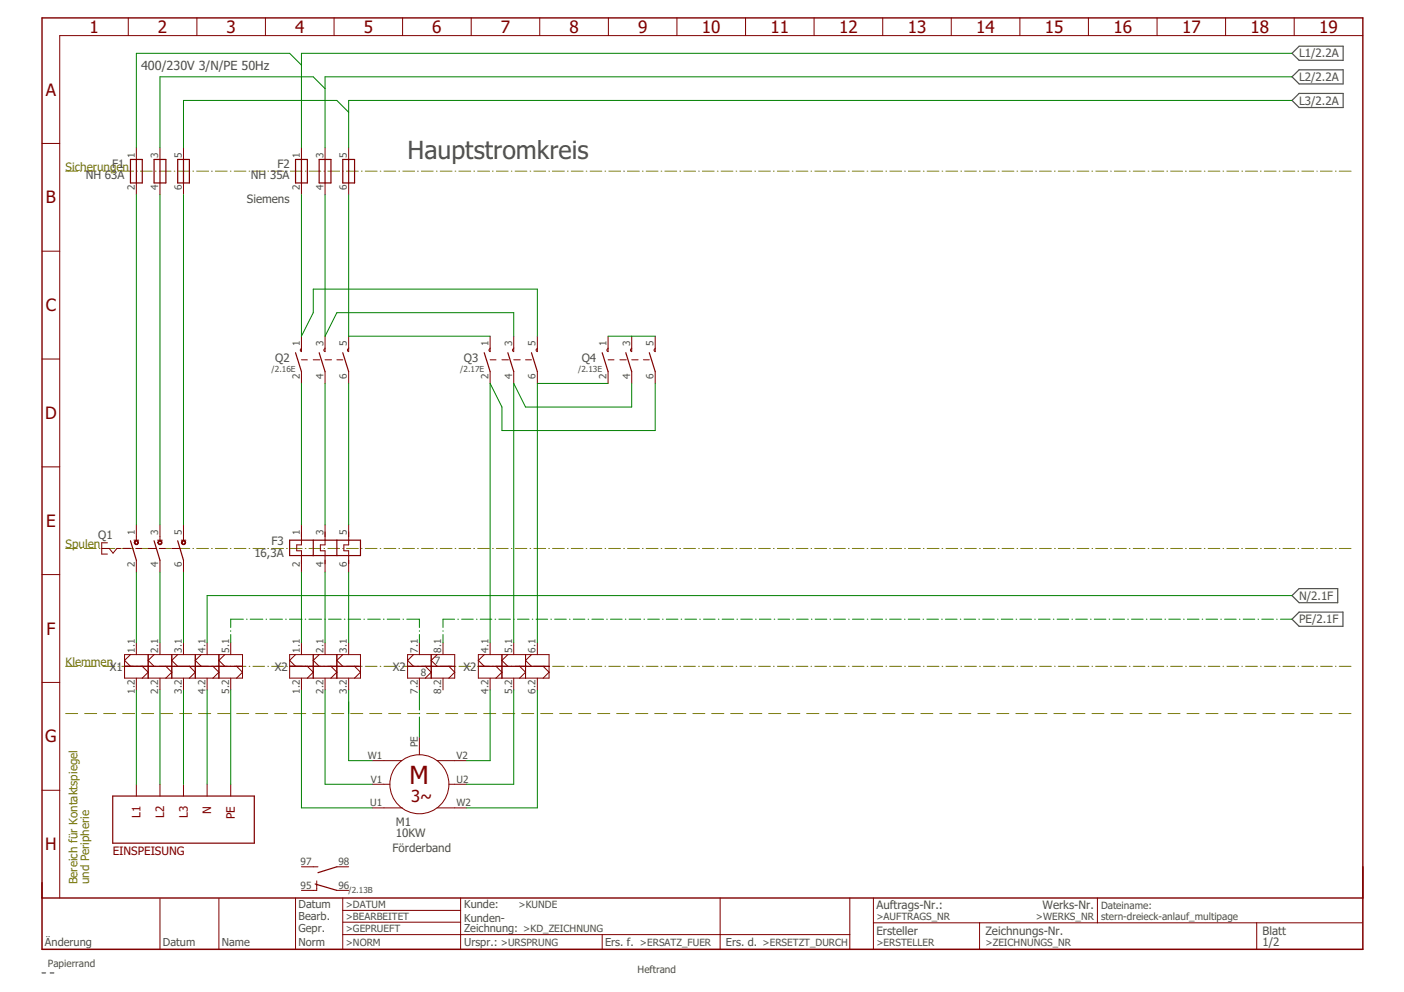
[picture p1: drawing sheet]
<svg xmlns="http://www.w3.org/2000/svg" width="297mm" height="210mm" viewBox="0 0 297 210" stroke-linecap="round" stroke-linejoin="round" font-family="sans-serif">
<g fill="none" stroke="#808000" stroke-width=".21">
<path d="M13.9 36.2h2.5M17 36.2h.2M17.8 36.2h2.5M21 36.2h.1M21.8 36.2h2.5M25 36.2h.1M25.8 36.2h2.5M28.9 36.2h.2M29.7 36.2h2.5M32.9 36.2h.1M33.7 36.2h2.5M36.9 36.2h.1"/>
<path d="M37.7 36.2h2.5M40.8 36.2h.2M41.6 36.2h2.5M44.8 36.2h.1M45.6 36.2h2.5M48.7 36.2h.2M49.6 36.2h2.4M52.7 36.2h.2M53.5 36.2h2.5M56.7 36.2h.1M57.5 36.2h2.5M60.6 36.2h.2"/>
<path d="M61.4 36.2h2.5M64.6 36.2h.1M65.4 36.2h2.5M68.5 36.2h.2M69.4 36.2h2.4M72.5 36.2h.2M73.3 36.2h2.5M76.5 36.2h.1M77.3 36.2h2.5M80.4 36.2h.2M81.2 36.2h2.5M84.4 36.2h.1"/>
<path d="M85.2 36.2h2.5M88.3 36.2h.2M89.2 36.2h2.5M92.3 36.2h.2M93.1 36.2h2.5M96.3 36.2h.1M97.1 36.2h2.5M100.2 36.2h.2M101 36.2h2.5M104.2 36.2h.2M105 36.2h2.5M108.2 36.2h.1"/>
<path d="M109 36.2h2.5M112.1 36.2h.2M112.9 36.2h2.5M116.1 36.2h.1M116.9 36.2h2.5M120.1 36.2h.1M120.9 36.2h2.5M124 36.2h.2M124.8 36.2h2.5M128 36.2h.1M128.8 36.2h2.5M132 36.2h.1"/>
<path d="M132.8 36.2h2.5M135.9 36.2h.2M136.7 36.2h2.5M139.9 36.2h.1M140.7 36.2h2.5M143.8 36.2h.2M144.7 36.2h2.4M147.8 36.2h.2M148.6 36.2h2.5M151.8 36.2h.1M152.6 36.2h2.5M155.7 36.2h.2"/>
<path d="M156.5 36.2h2.5M159.7 36.2h.1M160.5 36.2h2.5M163.6 36.2h.2M164.5 36.2h2.4M167.6 36.2h.2M168.4 36.2h2.5M171.6 36.2h.1M172.4 36.2h2.5M175.5 36.2h.2M176.3 36.2h2.5M179.5 36.2h.1"/>
<path d="M180.3 36.2h2.5M183.5 36.2h.1M184.3 36.2h2.5M187.4 36.2h.2M188.2 36.2h2.5M191.4 36.2h.1M192.2 36.2h2.5M195.3 36.2h.2M196.2 36.2h2.4M199.3 36.2h.2M200.1 36.2h2.5M203.3 36.2h.1"/>
<path d="M204.1 36.2h2.5M207.2 36.2h.2M208 36.2h2.5M211.2 36.2h.1M212 36.2h2.5M215.2 36.2h.1M216 36.2h2.5M219.1 36.2h.2M219.9 36.2h2.5M223.1 36.2h.1M223.9 36.2h2.5M227.1 36.2h.1"/>
<path d="M227.9 36.2h2.5M231 36.2h.2M231.8 36.2h2.5M235 36.2h.1M235.8 36.2h2.5M238.9 36.2h.2M239.8 36.2h2.4M242.9 36.2h.2M243.7 36.2h2.5M246.9 36.2h.1M247.7 36.2h2.5M250.8 36.2h.2"/>
<path d="M251.6 36.2h2.5M254.8 36.2h.1M255.6 36.2h2.5M258.7 36.2h.2M259.6 36.2h2.4M262.7 36.2h.2M263.5 36.2h2.5M266.7 36.2h.1M267.5 36.2h2.5M270.6 36.2h.2M271.4 36.2h2.5M274.6 36.2h.1"/>
<path d="M275.4 36.2h2.5M278.6 36.2h.1M279.4 36.2h2.5M282.5 36.2h.2M283.3 36.2h2.5M13.9 116.1h2.5M17 116.1h.2M17.8 116.1h2.5M21 116.1h.1M21.8 116.1h2.5M25 116.1h.1M25.8 116.1h2.5"/>
<path d="M28.9 116.1h.2M29.7 116.1h2.5M32.9 116.1h.1M33.7 116.1h2.5M36.9 116.1h.1M37.7 116.1h2.5M40.8 116.1h.2M41.6 116.1h2.5M44.8 116.1h.1M45.6 116.1h2.5M48.7 116.1h.2M49.6 116.1h2.4"/>
<path d="M52.7 116.1h.2M53.5 116.1h2.5M56.7 116.1h.1M57.5 116.1h2.5M60.6 116.1h.2M61.4 116.1h2.5M64.6 116.1h.1M65.4 116.1h2.5M68.5 116.1h.2M69.4 116.1h2.4M72.5 116.1h.2M73.3 116.1h2.5"/>
<path d="M76.5 116.1h.1M77.3 116.1h2.5M80.4 116.1h.2M81.2 116.1h2.5M84.4 116.1h.1M85.2 116.1h2.5M88.3 116.1h.2M89.2 116.1h2.5M92.3 116.1h.2M93.1 116.1h2.5M96.3 116.1h.1M97.1 116.1h2.5"/>
<path d="M100.2 116.1h.2M101 116.1h2.5M104.2 116.1h.2M105 116.1h2.5M108.2 116.1h.1M109 116.1h2.5M112.1 116.1h.2M112.9 116.1h2.5M116.1 116.1h.1M116.9 116.1h2.5M120.1 116.1h.1M120.9 116.1h2.5"/>
<path d="M124 116.1h.2M124.8 116.1h2.5M128 116.1h.1M128.8 116.1h2.5M132 116.1h.1M132.8 116.1h2.5M135.9 116.1h.2M136.7 116.1h2.5M139.9 116.1h.1M140.7 116.1h2.5M143.8 116.1h.2M144.7 116.1h2.4"/>
<path d="M147.8 116.1h.2M148.6 116.1h2.5M151.8 116.1h.1M152.6 116.1h2.5M155.7 116.1h.2M156.5 116.1h2.5M159.7 116.1h.1M160.5 116.1h2.5M163.6 116.1h.2M164.5 116.1h2.4M167.6 116.1h.2M168.4 116.1h2.5"/>
<path d="M171.6 116.1h.1M172.4 116.1h2.5M175.5 116.1h.2M176.3 116.1h2.5M179.5 116.1h.1M180.3 116.1h2.5M183.5 116.1h.1M184.3 116.1h2.5M187.4 116.1h.2M188.2 116.1h2.5M191.4 116.1h.1M192.2 116.1h2.5"/>
<path d="M195.3 116.1h.2M196.2 116.1h2.4M199.3 116.1h.2M200.1 116.1h2.5M203.3 116.1h.1M204.1 116.1h2.5M207.2 116.1h.2M208 116.1h2.5M211.2 116.1h.1M212 116.1h2.5M215.2 116.1h.1M216 116.1h2.5"/>
<path d="M219.1 116.1h.2M219.9 116.1h2.5M223.1 116.1h.1M223.9 116.1h2.5M227.1 116.1h.1M227.9 116.1h2.5M231 116.1h.2M231.8 116.1h2.5M235 116.1h.1M235.8 116.1h2.5M238.9 116.1h.2M239.8 116.1h2.4"/>
<path d="M242.9 116.1h.2M243.7 116.1h2.5M246.9 116.1h.1M247.7 116.1h2.5M250.8 116.1h.2M251.6 116.1h2.5M254.8 116.1h.1M255.6 116.1h2.5M258.7 116.1h.2M259.6 116.1h2.4M262.7 116.1h.2M263.5 116.1h2.5"/>
<path d="M266.7 116.1h.1M267.5 116.1h2.5M270.6 116.1h.2M271.4 116.1h2.5M274.6 116.1h.1M275.4 116.1h2.5M278.6 116.1h.1M279.4 116.1h2.5M282.5 116.1h.2M283.3 116.1h2.5M13.9 141h2.5M13.9 151h2.5"/>
<path d="M17 141h.2M17.8 141h2.5M17.9 151h2.5M21 141h.1M21.8 141h2.5M21.9 151h2.6M25 141h.1M25.8 141h2.5M26 151h2.5M28.9 141h.2M29.7 141h2.5M30 151h2.5"/>
<path d="M32.9 141h.1M33.7 141h2.5M34 151h2.5M36.9 141h.1M37.7 141h2.5M38 151h2.6M40.8 141h.2M41.6 141h2.5M42 151h2.6M44.8 141h.1M45.6 141h2.5M46 151h2.6"/>
<path d="M48.7 141h.2M49.6 141h2.4M50.1 151h2.5M52.7 141h.2M53.5 141h2.5M54.1 151h2.5M56.7 141h.1M57.5 141h2.5M58.1 151h2.6M60.6 141h.2M61.4 141h2.5M62.1 151h2.6"/>
<path d="M64.6 141h.1M65.4 141h2.5M66.1 151h2.6M68.5 141h.2M69.4 141h2.4M70.2 151h2.5M72.5 141h.2M73.3 141h2.5M74.2 151h2.6M76.5 141h.1M77.3 141h2.5M78.2 151h2.6"/>
<path d="M80.4 141h.2M81.2 141h2.5M82.2 151h2.6M84.4 141h.1M85.2 141h2.5M86.3 151h2.5M88.3 141h.2M89.2 141h2.5M90.3 151h2.5M92.3 141h.2M93.1 141h2.5M94.3 151h2.5"/>
<path d="M96.3 141h.1M97.1 141h2.5M98.3 151h2.6M100.2 141h.2M101 141h2.5M102.3 151h2.6M104.2 141h.2M105 141h2.5M106.4 151h2.5M108.2 141h.1M109 141h2.5M110.4 151h2.5"/>
<path d="M112.1 141h.2M112.9 141h2.5M114.4 151h2.5M116.1 141h.1M116.9 141h2.5M118.4 151h2.6M120.1 141h.1M120.9 141h2.5M122.4 151h2.6M124 141h.2M124.8 141h2.5M126.5 151h2.5"/>
<path d="M128 141h.1M128.8 141h2.5M130.5 151h2.5M132 141h.1M132.8 141h2.5M134.5 151h2.6M135.9 141h.2M136.7 141h2.5M138.5 151h2.6M139.9 141h.1M140.7 141h2.5M142.6 151h2.5"/>
<path d="M143.8 141h.2M144.7 141h2.4M146.6 151h2.5M147.8 141h.2M148.6 141h2.5M150.6 151h2.5M151.8 141h.1M152.6 141h2.5M154.6 151h2.6M155.7 141h.2M156.5 141h2.5M158.6 151h2.6"/>
<path d="M159.7 141h.1M160.5 141h2.5M162.6 151h2.6M163.6 141h.2M164.5 141h2.4M166.7 151h2.5M167.6 141h.2M168.4 141h2.5M170.7 151h2.5M171.6 141h.1M172.4 141h2.5M174.7 151h2.6"/>
<path d="M175.5 141h.2M176.3 141h2.5M178.7 151h2.6M179.5 141h.1M180.3 141h2.5M182.8 151h2.5M183.5 141h.1M184.3 141h2.5M186.8 151h2.5M187.4 141h.2M188.2 141h2.5M190.8 151h2.5"/>
<path d="M191.4 141h.1M192.2 141h2.5M194.8 151h2.6M195.3 141h.2M196.2 141h2.4M198.8 151h2.6M199.3 141h.2M200.1 141h2.5M202.9 151h2.5M203.3 141h.1M204.1 141h2.5M206.9 151h2.5"/>
<path d="M207.2 141h.2M208 141h2.5M210.9 151h2.5M211.2 141h.1M212 141h2.5M214.9 151h2.6M215.2 141h.1M216 141h2.5M218.9 151h2.6M219.1 141h.2M219.9 141h2.5M223 151h2.5"/>
<path d="M223.1 141h.1M223.9 141h2.5M227 151h2.5M227.1 141h.1M227.9 141h2.5M231 141h.2M231 151h2.6M231.8 141h2.5M235 141h.1M235 151h2.6M235.8 141h2.5M238.9 141h.2"/>
<path d="M239.1 151h2.5M239.8 141h2.4M242.9 141h.2M243.1 151h2.5M243.7 141h2.5M246.9 141h.1M247.1 151h2.5M247.7 141h2.5M250.8 141h.2M251.1 151h2.6M251.6 141h2.5M254.8 141h.1"/>
<path d="M255.1 151h2.6M255.6 141h2.5M258.7 141h.2M259.1 151h2.6M259.6 141h2.4M262.7 141h.2M263.2 151h2.5M263.5 141h2.5M266.7 141h.1M267.2 151h2.5M267.5 141h2.5M270.6 141h.2"/>
<path d="M271.2 151h2.6M271.4 141h2.5M274.6 141h.1M275.2 151h2.6M275.4 141h2.5M278.6 141h.1M279.3 151h2.5M279.4 141h2.5M282.5 141h.2M283.3 151h2.5M283.3 141h2.5"/>
</g>
<path d="M273.3 16.3l1.5-1.5h9.4v3h-9.4zM274.8 9.8h9.4v3h-9.4l-1.5-1.5zM273.3 21.3l1.5-1.5h9.4v3h-9.4zM273.3 126l1.5-1.5h8.2v3h-8.2zM274.8 129.5h9.3v3h-9.3l-1.5-1.5zM8.9 205.9h.8M10.6 205.9h.8" fill="none" stroke="#505050" stroke-width=".25"/>
<g fill="none" stroke="#800000" stroke-width=".21">
<path d="M27.1 3.8v3.7M41.7 3.8v3.7M56.2 3.8v3.7M70.7 3.8v3.7M85.2 3.8v3.7M99.7 3.8v3.7M114.2 3.8v3.7M128.7 3.8v3.7M143.2 3.8v3.7M157.7 3.8v3.7M172.2 3.8v3.7M186.8 3.8v3.7"/>
<path d="M201.3 3.8v3.7M215.8 3.8v3.7M230.3 3.8v3.7M244.8 3.8v3.7M259.3 3.8v3.7M273.8 3.8v3.7M288.3 7.5h-275.7v182.5M8.9 30.4h3.7M28.9 31.2v2.5M28.9 38.7v2.5M33.8 31.2v2.5M33.8 38.7v2.5"/>
<path d="M38.8 31.2v2.5M38.8 38.7v2.5M63.8 31.2v2.5M63.8 38.7v2.5M68.8 31.2v2.5M68.8 38.7v2.5M73.8 31.2v2.5M73.8 38.7v2.5M8.9 53.1h3.7M8.9 76h3.7M63.8 71.1v3.3l-.3-.3 .3-.3M63.8 78.6v2.5"/>
<path d="M63.8 76.1h1.2M66.3 76.1h1.3M68.8 71.1v3.3l-.3-.3 .3-.3M68.8 78.6v2.5M68.8 76.1h1.3M71.3 76.1h1.2M73.8 71.1v3.3l-.3-.3 .3-.3M73.8 78.6v2.5M103.7 71.1v3.3l-.3-.3 .3-.3M103.7 76.1h1.2M103.7 78.6v2.5M106.2 76.1h1.4"/>
<path d="M108.7 71.1v3.3l-.3-.3 .3-.3M108.7 76.1h1.4M108.7 78.6v2.5M111.2 76.1h1.2M113.7 71.1v3.3l-.3-.3 .3-.3M113.7 78.6v2.5M128.7 71.1v3.3l-.3-.3 .3-.3M128.7 76.1h1.2M128.7 78.6v2.5M131.1 76.1h1.4M133.6 71.1v3.3l-.2-.3 .2-.3M133.6 76.1h1.4"/>
<path d="M133.6 78.6v2.5M136.1 76.1h1.3M138.6 71.1v3.3l-.2-.3 .2-.3M138.6 78.6v2.5M8.9 98.8h3.7M21.5 116.1h1.6l.8 1 .8-1h.8M22.7 114.9h-1.2v2.3h1.2M26.1 116h1.5M28.3 114.3h1.1M28.7 116.1h1.3M28.9 111.1v3.2M28.9 118.6v2.5"/>
<path d="M31.3 116.1h1.7M33.3 114.3h1M33.7 116.1h1.3M33.8 111.1v3.2M33.8 118.6v2.5M36.3 116.1h1.7M38.3 114.3h1M38.8 111.1v3.2M38.8 118.6v2.5M63.8 111.1v4.2h-1v1.2h1v4.6M68.8 111.1v4.2h-1v1.2h1v4.6M73.8 111.1v4.2h-1.1v1.2h1.1v4.6"/>
<path d="M8.9 121.6h3.7M26.4 138.5h24.9v5h-24.9zM27.6 138.5l-1.2 1.2 1.2 1.3M28.9 136v2.5M31.3 138.5v5M32.6 138.5l-1.3 1.2 1.3 1.3M33.8 136v2.5M36.3 138.5v5M37.6 138.5l-1.3 1.2 1.3 1.3M38.8 136v2.5M41.3 138.5v5M42.6 138.5l-1.3 1.2 1.3 1.3"/>
<path d="M43.8 136v2.5M46.3 138.5v5M47.6 138.5l-1.3 1.2 1.3 1.3M48.8 136v2.5M61.3 138.5h15v5h-15zM62.5 138.5l-1.2 1.2 1.2 1.3M63.8 136v2.5M66.3 138.5v5M67.5 138.5l-1.2 1.2 1.2 1.3M68.8 136v2.5M71.3 138.5v5M72.5 138.5l-1.2 1.2 1.2 1.3"/>
<path d="M73.8 136v2.5M86.2 138.5h10v5h-10zM87.5 138.5l-1.3 1.2 1.3 1.3M88.7 136v2.5M91.2 138.5v5M92.5 138.5l-1.3 1.2 1.3 1.3M93.7 136v2.5M101.2 138.5h15v5h-15zM102.4 138.5l-1.2 1.2 1.2 1.3M103.7 136v2.5M106.2 138.5v5M107.4 138.5l-1.2 1.2 1.2 1.3"/>
<path d="M108.7 136v2.5M111.2 138.5v5M112.4 138.5l-1.2 1.2 1.2 1.3M113.7 136v2.5M8.9 144.4h3.7M26.4 141h24.9M28.9 143.5v2.5M30.1 141l1.2 1.2-1.2 1.3M33.8 143.5v2.5M35.1 141l1.2 1.2-1.2 1.3M38.8 143.5v2.5M40.1 141l1.2 1.2-1.2 1.3"/>
<path d="M43.8 143.5v2.5M45.1 141l1.2 1.2-1.2 1.3M48.8 143.5v2.5M50.1 141l1.2 1.2-1.2 1.3M61.3 141h15M63.8 143.5v2.5M65 141l1.3 1.2-1.3 1.3M68.8 143.5v2.5M70 141l1.3 1.2-1.3 1.3M73.8 143.5v2.5M75 141l1.3 1.2-1.3 1.3M86.2 141h10"/>
<path d="M88.7 143.5v2.5M88.7 156v3.7M90 141l1.2 1.2-1.2 1.3M93.7 143.5v2.5M95 141l1.2 1.2-1.2 1.3M101.2 141h15M103.7 143.5v2.5M104.9 141l1.3 1.2-1.3 1.3M108.7 143.5v2.5M109.9 141l1.3 1.2-1.3 1.3M113.7 143.5v2.5M114.9 141l1.3 1.2-1.3 1.3"/>
<path d="M8.9 167.2h3.7M28.9 165.9v2.5M33.8 165.9v2.5M38.8 165.9v2.5M43.8 165.9v2.5M48.8 165.9v2.5M78.7 161h6.3M78.7 165.9h3.8M78.7 170.9h6.4M92.5 161h6.2M92.5 170.9h6.2M95 165.9h3.7"/>
<path d="M33.8 190.1v10.8M46.3 190.1v10.8M62.5 190v10.9M63.8 183.4h3.5M67 186.4v2h-3.2M71.3 183.4h2.5M71.3 188.4h2.5M72.5 190v10.9M72.5 197.8h107.3M72.5 192.6h25M72.5 195.1h25M97.5 190v10.9"/>
<path d="M127.4 197.8v3.1M152.4 190v10.9M179.8 190v10.9M184.8 195.3h103.4M184.8 190v10.9M207.2 195.3v5.6M232.2 190v5.3M265.9 195.3v5.6"/>
<circle cx="88.7" cy="165.9" r="6.2"/>
</g>
<path d="M288.3 183.4v17.5h-279.4v-14.1" fill="none" stroke="#800000" stroke-width=".32"/>
<path d="M8.9 3.8h279.4v186.2h-279.4z" fill="none" stroke="#800000" stroke-width=".3"/>
<g fill="none" stroke="#800000" stroke-width=".25">
<path d="M27.6 33.7h2.5v5h-2.5zM28.9 33.7v5M32.6 33.7h2.5v5h-2.5zM33.8 33.7v5M37.6 33.7h2.5v5h-2.5zM38.8 33.7v5M62.5 33.7h2.5v5h-2.5zM63.8 33.7v5M67.5 33.7h2.5v5h-2.5zM68.8 33.7v5M72.5 33.7h2.5v5h-2.5zM73.8 33.7v5"/>
<path d="M62.5 74.6l1.3 4M67.5 74.6l1.3 4M72.5 74.6l1.3 4M102.4 74.6l1.3 4M107.4 74.6l1.3 4M112.4 74.6l1.3 4M127.4 74.6l1.3 4M132.4 74.6l1.2 4M137.4 74.6l1.2 4M27.6 114.4l1.3 4.2M32.6 114.4l1.2 4.2M37.6 114.4l1.2 4.2"/>
<path d="M61.3 114.3h15v3.3h-15zM66.3 114.3v3.3M71.3 114.3v3.3M23.9 168.4h29.9v10h-29.9zM66.7 187l4.6 1.4M71.3 183.4l-4 1.3"/>
</g>
<g fill="#800000" stroke="#800000" stroke-width=".21">
<path d="M28.6 114.4a.45 .45 0 0 1 .7 .2 .45 .45 0 0 1-.3 .6 .45 .45 0 0 1-.6-.4h.2a.3 .3 0 0 1 .4-.3 .3 .3 0 0 1 .1 .5 .3 .3 0 0 1-.5-.1l-.2-.1z" fill-rule="evenodd"/>
<path d="M33.5 114.4a.46 .46 0 0 1 .7 .2 .46 .46 0 0 1-.3 .6 .46 .46 0 0 1-.5-.4h.1a.29 .29 0 0 1 .5-.2 .29 .29 0 0 1 0 .4 .29 .29 0 0 1-.4-.1l-.2-.1z" fill-rule="evenodd"/>
<path d="M38.5 114.4a.46 .46 0 0 1 .7 .2 .46 .46 0 0 1-.3 .6 .46 .46 0 0 1-.5-.4h.1a.3 .3 0 0 1 .4-.3 .3 .3 0 0 1 .2 .5 .3 .3 0 0 1-.5-.1l-.2-.1z" fill-rule="evenodd"/>
</g>
<g fill="none" stroke="#008000" stroke-width=".21">
<path d="M63.8 13.8l-2.5-2.5h-32.4v19.9M68.8 18.8l-2.5-2.5h-32.5v14.9M273.3 11.3h-209.5v19.9M273.3 16.3h-204.5v14.9M73.8 23.7l-2.5-2.4h-32.5v9.9M273.3 21.3h-199.5v9.9M28.9 41.2v69.9M33.8 41.2v69.9M38.8 41.2v69.9M63.8 41.2v29.9l2.5-4.9v-5h47.4v9.9M68.8 41.2v29.9l2.5-4.9h37.4v4.9M73.8 41.2v29.9h29.9"/>
<path d="M128.7 71.1h9.9M63.8 81.1v30M68.8 81.1v30M73.8 81.1v30M128.7 81.1h-15v54.9M133.6 81.1v5h-22.4l-2.5-5v54.9M138.6 81.1v10h-32.4v-5l-2.5-5v54.9M28.9 121.1v14.9M33.8 121.1v14.9M38.8 121.1v14.9M48.8 133.5v.1M48.8 134.3v1.7"/>
<path d="M51.5 131h-2.7v1.8M52.2 131h.1M52.9 131h2.7M56.3 131h.1M57.1 131h2.7M60.4 131h.2M61.2 131h2.7M63.8 121.1v14.9M64.6 131h.1M65.4 131h2.6M68.7 131h.1M68.8 121.1v14.9"/>
<path d="M69.5 131h2.7M72.8 131h.2M73.6 131h2.7M73.8 121.1v14.9M77 131h.1M77.8 131h2.7M81.1 131h.2M81.9 131h2.7M85.3 131h.1M86.1 131h2.6v1.8M88.7 133.5v.1M88.7 134.3v1.7"/>
<path d="M93.7 133.5v.1M93.7 134.3v1.7M96.2 131h-2.5v1.8M96.9 131h.1M97.7 131h2.4M100.8 131h.1M101.6 131h2.5M104.7 131h.2M105.5 131h2.5M108.7 131h.1M109.5 131h2.4M112.6 131h.1"/>
<path d="M113.4 131h2.5M116.5 131h.2M117.3 131h2.5M120.5 131h.1M121.3 131h2.4M124.4 131h.1M125.2 131h2.5M128.4 131h.1M129.2 131h2.4M132.3 131h.1M133.1 131h2.5M136.2 131h.2"/>
<path d="M137 131h2.5M140.2 131h.1M141 131h2.4M144.1 131h.1M144.9 131h2.5M148 131h.2M148.8 131h2.5M152 131h.1M152.8 131h2.4M155.9 131h.1M156.7 131h2.5M159.9 131h.1"/>
<path d="M160.7 131h2.4M163.8 131h.1M164.6 131h2.4M167.7 131h.2M168.5 131h2.5M171.7 131h.1M172.5 131h2.4M175.6 131h.1M176.4 131h2.5M179.5 131h.2M180.3 131h2.5M183.5 131h.1"/>
<path d="M184.3 131h2.4M187.4 131h.1M188.2 131h2.5M191.3 131h.2M192.2 131h2.4M195.3 131h.1M196.1 131h2.4M199.2 131h.1M200 131h2.5M203.2 131h.1M204 131h2.4M207.1 131h.1"/>
<path d="M207.9 131h2.5M211 131h.2M211.8 131h2.5M215 131h.1M215.8 131h2.4M218.9 131h.1M219.7 131h2.5M222.8 131h.2M223.6 131h2.5M226.8 131h.1M227.6 131h2.4M230.7 131h.1"/>
<path d="M231.5 131h2.5M234.7 131h.1M235.5 131h2.4M238.6 131h.1M239.4 131h2.5M242.5 131h.2M243.3 131h2.5M246.5 131h.1M247.3 131h2.4M250.4 131h.1M251.2 131h2.5M254.3 131h.2"/>
<path d="M255.1 131h2.5M258.3 131h.1M259.1 131h2.4M262.2 131h.1M263 131h2.5M266.1 131h.2M267 131h2.4M270.1 131h.1M270.9 131h2.4M273.3 126h-229.5v10M28.9 146v19.9M33.8 146v19.9"/>
<path d="M38.8 146v19.9M43.8 146v19.9M48.8 146v19.9M63.8 146v24.9h14.9M68.8 146v19.9h9.9M73.8 146v15h4.9M88.7 146v4.2M88.7 150.9v.1M88.7 151.7v4.3M103.7 146v15h-5M108.7 146v19.9h-10M113.7 146v24.9h-15"/>
</g>
<text font-size="5.3" fill="#505050" x="86.2" y="33.7">Hauptstromkreis</text>
<text font-size="5.3" fill="#800000" x="86.6" y="165.9">M</text>
<g font-size="3.6" fill="#800000">
<text x="18.9" y="6.9">1</text>
<text x="33.4" y="6.9">2</text>
<text x="47.9" y="6.9">3</text>
<text x="62.4" y="6.9">4</text>
<text x="77" y="6.9">5</text>
<text x="91.5" y="6.9">6</text>
<text x="106" y="6.9">7</text>
<text x="120.5" y="6.9">8</text>
<text x="135" y="6.9">9</text>
<text x="148.5" y="6.9">10</text>
<text x="163" y="6.9">11</text>
<text x="177.5" y="6.9">12</text>
<text x="192" y="6.9">13</text>
<text x="206.5" y="6.9">14</text>
<text x="221.1" y="6.9">15</text>
<text x="235.6" y="6.9">16</text>
<text x="250.1" y="6.9">17</text>
<text x="264.6" y="6.9">18</text>
<text x="279.1" y="6.9">19</text>
<text x="9.7" y="20.2">A</text>
<text x="9.7" y="43">B</text>
<text x="9.7" y="65.8">C</text>
<text x="9.5" y="88.6">D</text>
<text x="9.7" y="111.5">E</text>
<text x="9.8" y="134.3">F</text>
<text x="9.6" y="157.1">G</text>
<text x="9.6" y="179.9">H</text>
</g>
<text font-size="3.5" fill="#800000" x="87" y="169.7">3~</text>
<text font-size="2.7" fill="#505050" x="29.8" y="14.8">400/230V 3/N/PE 50Hz</text>
<g font-size="2.5" fill="#505050">
<text x="274.8" y="12.2">L1/2.2A</text>
<text x="274.8" y="17.1">L2/2.2A</text>
<text x="274.8" y="22.1">L3/2.2A</text>
<text x="23.8" y="35.5">F1</text>
<text x="58.7" y="35.5">F2</text>
<text x="18.2" y="38">NH 63A</text>
<text x="53.1" y="38">NH 35A</text>
<text x="52.2" y="43">Siemens</text>
<text x="58.2" y="76.6">Q2</text>
<text x="98.1" y="76.6">Q3</text>
<text x="123.1" y="76.6">Q4</text>
<text x="20.8" y="114.1">Q1</text>
<text x="53.8" y="117.8">16,3A</text>
<text x="57.4" y="115.3">F3</text>
<text x="274.8" y="131.9">PE/2.1F</text>
<text x="274.8" y="126.9">N/2.1F</text>
<text x="23.2" y="141.9">X1</text>
<text x="58.2" y="141.9">X2</text>
<text x="83.1" y="141.9">X2</text>
<text x="98.1" y="141.9">X2</text>
<text x="83.7" y="177.2">10KW</text>
<text x="83.7" y="174.7">M1</text>
<text x="83.1" y="180.2">Förderband</text>
<text x="185.4" y="197.8">Ersteller</text>
<text x="185.4" y="192.3">Auftrags-Nr.:</text>
<text x="208.5" y="197.8">Zeichnungs-Nr.</text>
<text x="220.6" y="192.3">Werks-Nr.</text>
<text x="267.1" y="197.8">Blatt</text>
<text x="267.1" y="200.2">1/2</text>
</g>
<g font-size="2.5" fill="#808000">
<text x="13.9" y="36.2">Sicherungen</text>
<text x="13.9" y="116.1">Spulen</text>
<text x="13.9" y="141">Klemmen</text>
<text x="16.4" y="187.2" transform="rotate(-90 16.4 187.2)">Bereich für Kontaktspiegel</text>
<text x="18.9" y="187.2" transform="rotate(-90 18.9 187.2)">und Peripherie</text>
</g>
<g font-size="2.5" fill="#800000">
<text x="29.7" y="173.1" transform="rotate(-90 29.7 173.1)">L1</text>
<text x="34.7" y="173.1" transform="rotate(-90 34.7 173.1)">L2</text>
<text x="39.7" y="173.1" transform="rotate(-90 39.7 173.1)">L3</text>
<text x="44.7" y="172.2" transform="rotate(-90 44.7 172.2)">N</text>
<text x="49.7" y="173.3" transform="rotate(-90 49.7 173.3)">PE</text>
<text x="23.9" y="180.9">EINSPEISUNG</text>
</g>
<g font-size="2.3" fill="#505050">
<text x="63.2" y="197.1">Gepr.</text>
<text x="63.2" y="194.6">Bearb.</text>
<text x="63.2" y="192.1">Datum</text>
<text x="98.2" y="192.1">Kunde:</text>
<text x="98.2" y="195">Kunden-</text>
<text x="98.2" y="197.1">Zeichnung: &gt;KD_ZEICHNUNG</text>
<text x="9.5" y="200.2">Änderung</text>
<text x="34.5" y="200.2">Datum</text>
<text x="46.9" y="200.2">Name</text>
<text x="63.2" y="200.2">Norm</text>
<text x="98.2" y="200.2">Urspr.: &gt;URSPRUNG</text>
<text x="128" y="200.1">Ers. f. &gt;ERSATZ_FUER</text>
<text x="153.6" y="200.2">Ers. d. &gt;ERSETZT_DURCH</text>
</g>
<g font-size="2.1" fill="#505050">
<text x="28.5" y="33.4" transform="rotate(-90 28.5 33.4)">1</text>
<text x="33.5" y="33.4" transform="rotate(-90 33.5 33.4)">3</text>
<text x="38.5" y="33.4" transform="rotate(-90 38.5 33.4)">5</text>
<text x="63.4" y="33.4" transform="rotate(-90 63.4 33.4)">1</text>
<text x="68.4" y="33.4" transform="rotate(-90 68.4 33.4)">3</text>
<text x="73.4" y="33.4" transform="rotate(-90 73.4 33.4)">5</text>
<text x="28.5" y="40.2" transform="rotate(-90 28.5 40.2)">2</text>
<text x="33.5" y="40.2" transform="rotate(-90 33.5 40.2)">4</text>
<text x="38.5" y="40.2" transform="rotate(-90 38.5 40.2)">6</text>
<text x="63.4" y="40.2" transform="rotate(-90 63.4 40.2)">2</text>
<text x="68.4" y="40.2" transform="rotate(-90 68.4 40.2)">4</text>
<text x="73.4" y="40.2" transform="rotate(-90 73.4 40.2)">6</text>
<text x="63.4" y="73.3" transform="rotate(-90 63.4 73.3)">1</text>
<text x="68.4" y="73.3" transform="rotate(-90 68.4 73.3)">3</text>
<text x="73.4" y="73.3" transform="rotate(-90 73.4 73.3)">5</text>
<text x="103.3" y="73.3" transform="rotate(-90 103.3 73.3)">1</text>
<text x="108.3" y="73.3" transform="rotate(-90 108.3 73.3)">3</text>
<text x="113.3" y="73.3" transform="rotate(-90 113.3 73.3)">5</text>
<text x="128.3" y="73.3" transform="rotate(-90 128.3 73.3)">1</text>
<text x="133.3" y="73.3" transform="rotate(-90 133.3 73.3)">3</text>
<text x="138.3" y="73.3" transform="rotate(-90 138.3 73.3)">5</text>
<text x="63.4" y="80.1" transform="rotate(-90 63.4 80.1)">2</text>
<text x="68.4" y="80.1" transform="rotate(-90 68.4 80.1)">4</text>
<text x="73.4" y="80.1" transform="rotate(-90 73.4 80.1)">6</text>
<text x="103.3" y="80.1" transform="rotate(-90 103.3 80.1)">2</text>
<text x="108.3" y="80.1" transform="rotate(-90 108.3 80.1)">4</text>
<text x="113.3" y="80.1" transform="rotate(-90 113.3 80.1)">6</text>
<text x="128.3" y="80.1" transform="rotate(-90 128.3 80.1)">2</text>
<text x="133.3" y="80.1" transform="rotate(-90 133.3 80.1)">4</text>
<text x="138.3" y="80.1" transform="rotate(-90 138.3 80.1)">6</text>
<text x="28.5" y="113.2" transform="rotate(-90 28.5 113.2)">1</text>
<text x="33.5" y="113.2" transform="rotate(-90 33.5 113.2)">3</text>
<text x="38.5" y="113.2" transform="rotate(-90 38.5 113.2)">5</text>
<text x="63.4" y="113.2" transform="rotate(-90 63.4 113.2)">1</text>
<text x="68.4" y="113.2" transform="rotate(-90 68.4 113.2)">3</text>
<text x="73.4" y="113.2" transform="rotate(-90 73.4 113.2)">5</text>
<text x="28.5" y="120.1" transform="rotate(-90 28.5 120.1)">2</text>
<text x="33.5" y="120.1" transform="rotate(-90 33.5 120.1)">4</text>
<text x="38.5" y="120.1" transform="rotate(-90 38.5 120.1)">6</text>
<text x="63.4" y="120.1" transform="rotate(-90 63.4 120.1)">2</text>
<text x="68.4" y="120.1" transform="rotate(-90 68.4 120.1)">4</text>
<text x="73.4" y="120.1" transform="rotate(-90 73.4 120.1)">6</text>
<text x="28.5" y="138.2" transform="rotate(-90 28.5 138.2)">1.1</text>
<text x="33.5" y="138.2" transform="rotate(-90 33.5 138.2)">2.1</text>
<text x="38.5" y="138.2" transform="rotate(-90 38.5 138.2)">3.1</text>
<text x="43.5" y="138.2" transform="rotate(-90 43.5 138.2)">4.1</text>
<text x="48.5" y="138.2" transform="rotate(-90 48.5 138.2)">5.1</text>
<text x="63.4" y="138.2" transform="rotate(-90 63.4 138.2)">1.1</text>
<text x="68.4" y="138.2" transform="rotate(-90 68.4 138.2)">2.1</text>
<text x="73.4" y="138.2" transform="rotate(-90 73.4 138.2)">3.1</text>
<text x="88.4" y="138.2" transform="rotate(-90 88.4 138.2)">7.1</text>
<text x="89.1" y="143">8</text>
<text x="92" y="140.5">7</text>
<text x="93.4" y="138.2" transform="rotate(-90 93.4 138.2)">8.1</text>
<text x="103.3" y="138.2" transform="rotate(-90 103.3 138.2)">4.1</text>
<text x="108.3" y="138.2" transform="rotate(-90 108.3 138.2)">5.1</text>
<text x="113.3" y="138.2" transform="rotate(-90 113.3 138.2)">6.1</text>
<text x="28.5" y="146.8" transform="rotate(-90 28.5 146.8)">1.2</text>
<text x="33.5" y="146.8" transform="rotate(-90 33.5 146.8)">2.2</text>
<text x="38.5" y="146.8" transform="rotate(-90 38.5 146.8)">3.2</text>
<text x="43.5" y="146.8" transform="rotate(-90 43.5 146.8)">4.2</text>
<text x="48.5" y="146.8" transform="rotate(-90 48.5 146.8)">5.2</text>
<text x="63.4" y="146.8" transform="rotate(-90 63.4 146.8)">1.2</text>
<text x="68.4" y="146.8" transform="rotate(-90 68.4 146.8)">2.2</text>
<text x="73.4" y="146.8" transform="rotate(-90 73.4 146.8)">3.2</text>
<text x="88.4" y="146.8" transform="rotate(-90 88.4 146.8)">7.2</text>
<text x="93.4" y="146.8" transform="rotate(-90 93.4 146.8)">8.2</text>
<text x="103.3" y="146.8" transform="rotate(-90 103.3 146.8)">4.2</text>
<text x="108.3" y="146.8" transform="rotate(-90 108.3 146.8)">5.2</text>
<text x="113.3" y="146.8" transform="rotate(-90 113.3 146.8)">6.2</text>
<text x="77.8" y="160.6">W1</text>
<text x="88.4" y="158.1" transform="rotate(-90 88.4 158.1)">PE</text>
<text x="96.6" y="160.6">V2</text>
<text x="78.5" y="165.6">V1</text>
<text x="96.6" y="165.6">U2</text>
<text x="78.3" y="170.6">U1</text>
<text x="96.6" y="170.6">W2</text>
<text x="63.6" y="183.1">97</text>
<text x="71.6" y="183.1">98</text>
<text x="63.6" y="188">95</text>
<text x="71.6" y="188">96</text>
<text x="73.1" y="194.6">&gt;BEARBEITET</text>
<text x="73.1" y="192.1">&gt;DATUM</text>
<text x="73.1" y="197.1">&gt;GEPRUEFT</text>
<text x="109.7" y="192.1">&gt;KUNDE</text>
<text x="185.4" y="194.6">&gt;AUFTRAGS_NR</text>
<text x="219.2" y="194.6">&gt;WERKS_NR</text>
<text x="232.9" y="194.6">stern-dreieck-anlauf_multipage</text>
<text x="232.9" y="192.3">Dateiname:</text>
<text x="73.1" y="200.2">&gt;NORM</text>
<text x="185.4" y="200.2">&gt;ERSTELLER</text>
<text x="208.5" y="200.2">&gt;ZEICHNUNGS_NR</text>
<text x="10.1" y="204.6">Papierrand</text>
<text x="134.9" y="205.9">Heftrand</text>
</g>
<g font-size="1.8" fill="#505050">
<text x="57.5" y="78.6">/2.16E</text>
<text x="97.4" y="78.6">/2.17E</text>
<text x="122.3" y="78.6">/2.13E</text>
<text x="73.8" y="189">/2.13B</text>
</g>
</svg>
